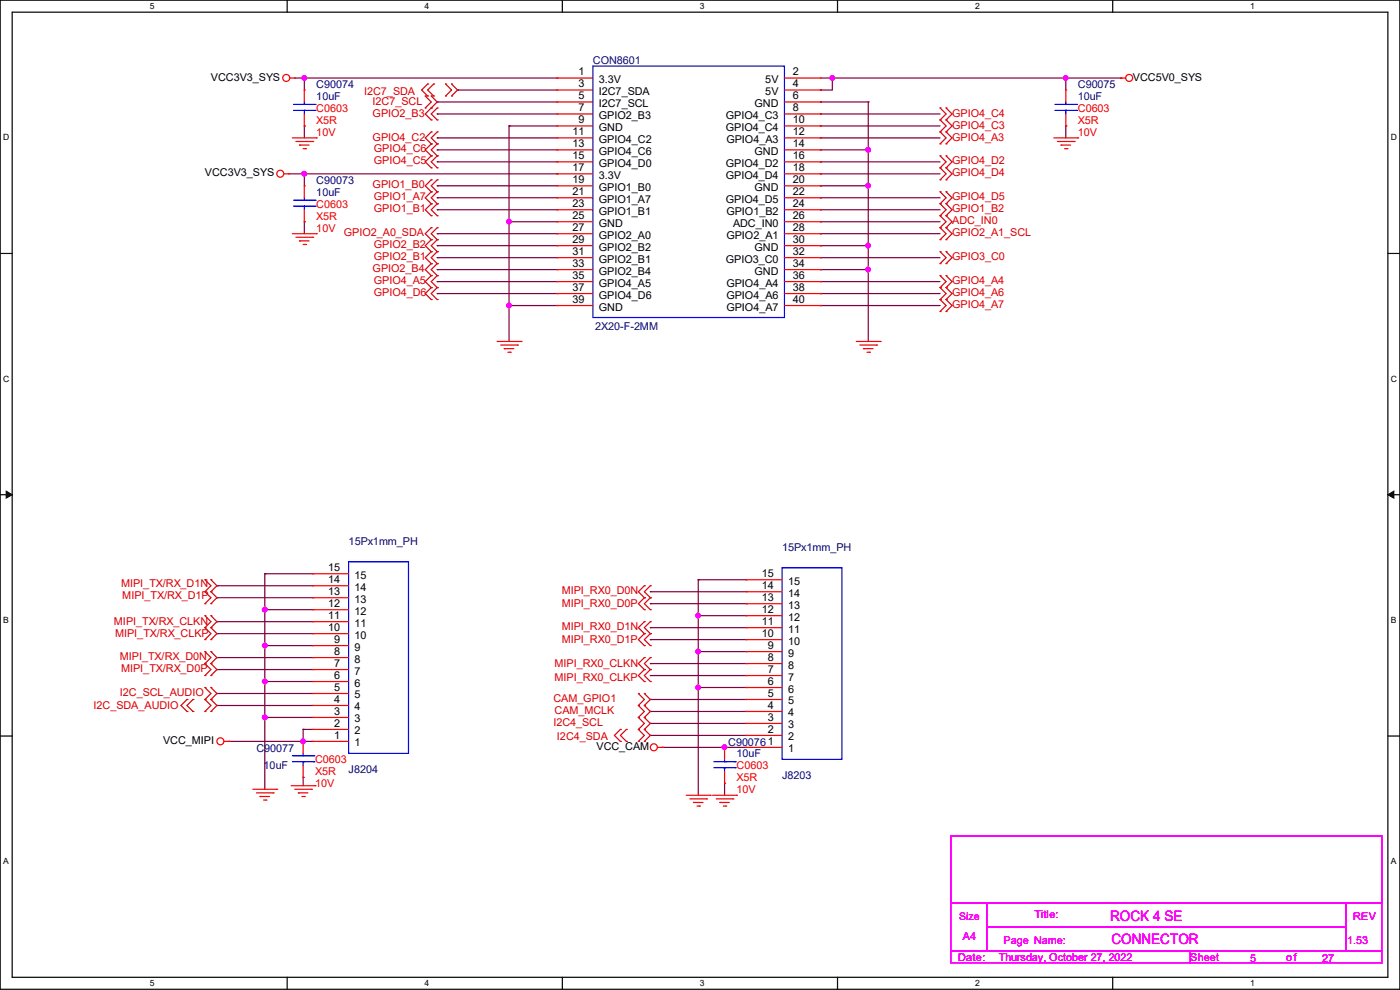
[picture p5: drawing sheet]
<svg xmlns="http://www.w3.org/2000/svg" width="297mm" height="210mm" viewBox="0 0 297 210" stroke-linecap="round" stroke-linejoin="round" font-family="sans-serif">
<path d="M0 0h297v209.8h-297zM2.6 2.6h291.8v204.7h-291.8z" fill="none" stroke="#000" stroke-width=".25"/>
<g fill="#fff">
<path d="M31.7 .3h1v2h-1z"/>
<path d="M31.7 207.6h1v2h-1z"/>
</g>
<path d="M60.9 0v2.6M60.9 207.3v2.5" fill="none" stroke="#000" stroke-width=".25"/>
<g fill="#fff">
<path d="M90.1 .3h1v2h-1z"/>
<path d="M90.1 207.6h1v2h-1z"/>
</g>
<path d="M119.3 0v2.6M119.3 207.3v2.5" fill="none" stroke="#000" stroke-width=".25"/>
<g fill="#fff">
<path d="M148.5 .3h.9v2h-.9z"/>
<path d="M148.5 207.6h.9v2h-.9z"/>
</g>
<path d="M177.7 0v2.6M177.7 207.3v2.5" fill="none" stroke="#000" stroke-width=".25"/>
<g fill="#fff">
<path d="M206.8 .3h1v2h-1z"/>
<path d="M206.8 207.6h1v2h-1z"/>
</g>
<path d="M236.1 0v2.6M236.1 207.3v2.5" fill="none" stroke="#000" stroke-width=".25"/>
<g fill="#fff">
<path d="M265.2 .3h1v2h-1z"/>
<path d="M265.2 207.6h1v2h-1z"/>
<path d="M.7 28.2h1.2v1.9h-1.2z"/>
<path d="M295.1 28.2h1.2v1.9h-1.2z"/>
<path d="M.7 79.3h1.2v2h-1.2z"/>
<path d="M295.1 79.3h1.2v2h-1.2z"/>
</g>
<path d="M0 53.8h2.6M294.4 53.8h2.6" fill="none" stroke="#000" stroke-width=".25"/>
<g fill="#fff">
<path d="M.7 130.5h1.2v2h-1.2z"/>
<path d="M295.1 130.5h1.1v2h-1.1z"/>
</g>
<path d="M0 104.9h2.6M294.4 104.9h2.6" fill="none" stroke="#000" stroke-width=".25"/>
<path d="M1.3 104.2l1.3 .7-1.3 .8zM294.4 104.9l1.3-.7v1.5z" fill="#000" stroke="#000" stroke-width=".21"/>
<g fill="#fff">
<path d="M.7 181.7h1.2v2h-1.2z"/>
<path d="M295.1 181.7h1.1v2h-1.1z"/>
</g>
<path d="M0 156.1h2.6M294.4 156.1h2.6" fill="none" stroke="#000" stroke-width=".25"/>
<g fill="none" stroke="#800040" stroke-width=".25">
<path d="M62.5 16.6h55.7M64.6 16.6h.1M64.6 16.6v2.5M97.1 19.1h.1M97.1 19.1h21.1M118.2 16.6h.1M174 19.1h.1M174 16.6h63.8M176.6 16.6h.1M176.6 16.6v2.5h-2.6M226.1 16.6h.1M226.1 16.6v2.5"/>
<path d="M237.8 16.6h.1M61.3 36.9h56.9M64.6 26.7h.1M64.6 36.9h.1M64.6 26.7v2.6M64.6 36.9v2.5M92.8 21.6h.1M92.8 29.3h.1M92.8 31.8h.1M92.8 24.2h.1M92.8 34.3h.1M92.8 39.4h.1"/>
<path d="M92.8 21.6h25.4M92.8 39.4h25.4M92.8 31.8h25.4M92.8 24.2h25.4M92.8 29.3h25.4M92.8 34.3h25.4M108 26.7h.1M108 26.7h10.2M108 26.7v45.7M118.2 36.9h.1M174 21.6h.1M174 39.4h.1"/>
<path d="M174 31.8h.1M174 24.2h.1M174 26.7h.1M174 29.3h.1M174 34.3h.1M174 36.9h.1M174 21.6h10.2M174 39.4h10.2M174 31.8h10.2M174 24.2h25.4M174 26.7h25.4M174 29.3h25.4"/>
<path d="M174 34.3h25.4M174 36.9h25.4M184.2 21.6h.1M184.2 39.4h.1M184.2 31.8h.1M184.2 21.6v50.8M226.1 26.7h.1M226.1 26.7v2.6M64.6 47h.1M64.6 47v2.6M92.8 49.6h.1M92.8 52.1h.1"/>
<path d="M92.8 54.7h.1M92.8 57.2h.1M92.8 59.7h.1M92.8 42h.1M92.8 44.5h.1M92.8 49.6h25.4M92.8 52.1h25.4M92.8 54.7h25.4M92.8 57.2h25.4M92.8 59.7h25.4M92.8 42h25.4M92.8 44.5h25.4"/>
<path d="M108 47h.1M108 47h10.2M174 57.2h.1M174 52.1h.1M174 42h.1M174 44.5h.1M174 47h.1M174 49.6h.1M174 54.7h.1M174 59.7h.1M174 49.6h25.4M174 52.1h10.2"/>
<path d="M174 54.7h25.4M174 57.2h10.2M174 59.7h25.4M174 42h25.4M174 44.5h25.4M174 47h25.4M184.2 57.2h.1M184.2 52.1h.1M92.8 62.3h.1M92.8 62.3h25.4M108 64.8h.1M108 64.8h10.2"/>
<path d="M174 62.3h.1M174 64.8h.1M174 62.3h25.4M174 64.8h25.4M46 131.9h.1M46 134.4h.1M46 126.8h.1M46 139.5h.1M46 124.2h.1M46 131.9h20.3M46 134.4h20.3M46 126.8h20.3"/>
<path d="M46 139.5h20.3M46 124.2h20.3M56.2 121.7h.1M56.2 136.9h.1M56.2 129.3h.1M56.2 121.7h10.1M56.2 121.7v45.7M56.2 136.9h10.1M56.2 129.3h10.1M138 128.1h.1M138 125.5h.1M138 135.7h.1"/>
<path d="M138 133.1h.1M138 128.1h20.3M138 125.5h20.3M138 135.7h20.3M138 133.1h20.3M148.1 123h.1M148.1 138.2h.1M148.1 130.6h.1M148.1 123h10.2M148.1 123v45.7M148.1 138.2h10.2M148.1 130.6h10.2"/>
<path d="M46 142h.1M46 149.6h.1M46 147.1h.1M46 142h20.3M46 149.6h20.3M46 147.1h20.3M48.6 157.3h.1M48.6 157.3h17.7M56.2 144.6h.1M56.2 152.2h.1M56.2 144.6h10.1M56.2 152.2h10.1"/>
<path d="M64.3 154.7h.1M64.3 157.3h.1M64.3 154.7v2.6M64.3 154.7h2M138 143.3h.1M138 140.8h.1M138 150.9h.1M138 148.4h.1M138 156h.1M138 153.5h.1M138 143.3h20.3M138 140.8h20.3"/>
<path d="M138 150.9h20.3M138 148.4h20.3M138 156h20.3M138 153.5h20.3M140.5 158.5h.1M140.5 158.5h17.8M148.1 145.8h.1M148.1 145.8h10.2M153.7 158.5h.1M64.3 164.9h.1M64.3 164.9v1.8M153.7 166.2h.1"/>
<path d="M153.7 166.2v2.5"/>
</g>
<g fill="#f0f" stroke="#f0f" stroke-width=".25">
<circle cx="184.2" cy="31.8" r=".49"/>
<circle cx="184.2" cy="57.2" r=".49"/>
<circle cx="184.2" cy="52.1" r=".49"/>
<circle cx="184.2" cy="39.4" r=".49"/>
<circle cx="176.6" cy="16.5" r=".49"/>
<circle cx="226.1" cy="16.5" r=".49"/>
<circle cx="148.1" cy="145.8" r=".49"/>
<circle cx="148.1" cy="138.2" r=".49"/>
<circle cx="148.1" cy="130.6" r=".49"/>
<circle cx="153.7" cy="158.5" r=".49"/>
<circle cx="56.2" cy="144.5" r=".49"/>
<circle cx="56.2" cy="136.9" r=".49"/>
<circle cx="56.2" cy="129.3" r=".49"/>
<circle cx="56.2" cy="152.2" r=".49"/>
<circle cx="64.3" cy="157.2" r=".49"/>
<circle cx="64.5" cy="36.9" r=".49"/>
<circle cx="64.5" cy="16.5" r=".49"/>
<circle cx="108" cy="64.8" r=".49"/>
<circle cx="108" cy="47" r=".49"/>
</g>
<g fill="none" stroke="#f00" stroke-width=".25">
<path d="M61.5 16.6h1M62.5 16.6h.1M64.6 19.1h.1M64.6 19.1v2.5M118.2 16.6h.1M118.2 19.1h.1M118.2 16.6h7.6M118.2 19.1h7.6M166.4 16.6h7.6M166.4 19.1h7.6M174 16.6h.1M174 19.1h.1"/>
<path d="M226.1 19.1h.1M226.1 19.1v2.5M237.8 16.6h.1M237.8 16.6h1M60.2 36.9h1.1M61.3 36.9h.1M62 29.3h5.1M62.8 30h3.5M63.5 30.8h.1M63.5 30.8h2.1M64.3 31.5h.5M64.6 39.4h.1"/>
<path d="M64.6 26.7h.1M64.6 24.2v2.5M64.6 39.4v2.6M64.8 31.5h.1M66.3 30h.1M67.1 29.3h.1M118.2 21.6h.1M118.2 24.2h.1M118.2 26.7h.1M118.2 29.3h.1M118.2 31.8h.1M118.2 34.3h.1"/>
<path d="M118.2 36.9h.1M118.2 39.4h.1M118.2 29.3h7.6M118.2 36.9h7.6M118.2 21.6h7.6M118.2 24.2h7.6M118.2 26.7h7.6M118.2 31.8h7.6M118.2 34.3h7.6M118.2 39.4h7.6M166.4 29.3h7.6M166.4 36.9h7.6"/>
<path d="M166.4 21.6h7.6M166.4 24.2h7.6M166.4 26.7h7.6M166.4 31.8h7.6M166.4 34.3h7.6M166.4 39.4h7.6M174 21.6h.1M174 24.2h.1M174 26.7h.1M174 29.3h.1M174 31.8h.1M174 34.3h.1"/>
<path d="M174 36.9h.1M174 39.4h.1M223.6 29.3h5M224.3 30h3.6M225.1 30.8h.1M225.1 30.8h2M225.8 31.5h.6M226.1 26.7h.1M226.1 24.2v2.5M226.4 31.5h.1M227.9 30h.1M228.6 29.3h.1"/>
<path d="M62 49.6h5.1M62.8 50.3h3.5M63.5 51.1h.1M63.5 51.1h2.1M64.3 51.9h.5M64.6 47h.1M64.6 44.5v2.5M64.8 51.9h.1M66.3 50.3h.1M67.1 49.6h.1M118.2 42h.1M118.2 44.5h.1"/>
<path d="M118.2 47h.1M118.2 49.6h.1M118.2 52.1h.1M118.2 54.7h.1M118.2 57.2h.1M118.2 59.7h.1M118.2 49.6h7.6M118.2 42h7.6M118.2 44.5h7.6M118.2 47h7.6M118.2 52.1h7.6M118.2 54.7h7.6"/>
<path d="M118.2 57.2h7.6M118.2 59.7h7.6M166.4 49.6h7.6M166.4 42h7.6M166.4 44.5h7.6M166.4 47h7.6M166.4 52.1h7.6M166.4 54.7h7.6M166.4 57.2h7.6M166.4 59.7h7.6M174 42h.1M174 44.5h.1"/>
<path d="M174 47h.1M174 49.6h.1M174 52.1h.1M174 54.7h.1M174 57.2h.1M174 59.7h.1M105.5 72.4h5M106.2 73.2h3.6M107 74h.1M107 74h2M107.7 74.7h.5M108.2 74.7h.1"/>
<path d="M109.8 73.2h.1M110.5 72.4h.1M118.2 62.3h.1M118.2 64.8h.1M118.2 62.3h7.6M118.2 64.8h7.6M166.4 62.3h7.6M166.4 64.8h7.6M174 62.3h.1M174 64.8h.1M181.7 72.4h5M182.4 73.2h3.6"/>
<path d="M183.2 74h.1M183.2 74h2M183.9 74.7h.5M184.4 74.7h.1M186 73.2h.1M186.7 72.4h.1M66.3 139.5h.1M66.3 136.9h.1M66.3 134.4h.1M66.3 131.9h.1M66.3 129.3h.1M66.3 126.8h.1"/>
<path d="M66.3 124.2h.1M66.3 121.7h.1M66.3 139.5h7.7M66.3 136.9h7.7M66.3 134.4h7.7M66.3 131.9h7.7M66.3 129.3h7.7M66.3 126.8h7.7M66.3 124.2h7.7M66.3 121.7h7.7M158.3 138.2h.1M158.3 135.7h.1"/>
<path d="M158.3 133.1h.1M158.3 130.6h.1M158.3 128.1h.1M158.3 125.5h.1M158.3 123h.1M158.3 138.2h7.6M158.3 135.7h7.6M158.3 133.1h7.6M158.3 130.6h7.6M158.3 128.1h7.6M158.3 125.5h7.6M158.3 123h7.6"/>
<path d="M47.5 157.3h1.1M48.6 157.3h.1M64.3 157.3h.1M64.3 157.3v2.5M66.3 157.3h.1M66.3 154.7h.1M66.3 152.2h.1M66.3 149.6h.1M66.3 147.1h.1M66.3 144.6h.1M66.3 142h.1M66.3 157.3h7.7"/>
<path d="M66.3 154.7h7.7M66.3 152.2h7.7M66.3 149.6h7.7M66.3 147.1h7.7M66.3 144.6h7.7M66.3 142h7.7M139.5 158.5h1M140.5 158.5h.1M153.7 158.5h.1M153.7 158.5v2.6M158.3 158.5h.1M158.3 156h.1"/>
<path d="M158.3 153.5h.1M158.3 150.9h.1M158.3 148.4h.1M158.3 145.8h.1M158.3 143.3h.1M158.3 140.8h.1M158.3 158.5h7.6M158.3 156h7.6M158.3 153.5h7.6M158.3 150.9h7.6M158.3 148.4h7.6M158.3 145.8h7.6"/>
<path d="M158.3 143.3h7.6M158.3 140.8h7.6M53.6 167.4h5.1M54.4 168.2h3.6M55.2 169h.1M55.2 169h2M55.9 169.7h.5M56.4 169.7h.1M58 168.2h.1M58.7 167.4h.1M61.8 166.7h5M62.5 167.4h3.6"/>
<path d="M63.3 168.2h.1M63.3 168.2h2M64.1 169h.5M64.3 164.9h.1M64.3 162.3v2.6M64.6 169h.1M66.1 167.4h.1M66.8 166.7h.1M145.6 168.7h5.1M146.3 169.5h3.6M147.1 170.2h.1M147.1 170.2h2"/>
<path d="M147.9 171h.5M148.4 171h.1M149.9 169.5h.1M150.7 168.7h.1M151.2 168.7h5.1M151.9 169.5h3.6M152.7 170.2h.1M152.7 170.2h2M153.5 171h.5M153.7 166.2h.1M153.7 163.6v2.6M154 171h.1"/>
<path d="M155.5 169.5h.1M156.3 168.7h.1"/>
<circle cx="60.7" cy="16.5" r=".74"/>
<circle cx="239.5" cy="16.5" r=".74"/>
<circle cx="59.5" cy="36.9" r=".74"/>
<circle cx="46.8" cy="157.2" r=".74"/>
<circle cx="138.7" cy="158.5" r=".74"/>
</g>
<g fill="none" stroke="#d50000" stroke-width=".25">
<path d="M90.7 17.8h.1M90.7 17.8l-1.2 1.3 1.2 1.3M92 17.8h.1M92 17.8l-1.3 1.3 1.3 1.3M94.5 17.8h.1M94.5 17.8l1.3 1.3-1.3 1.3M95.8 17.8h.1M95.8 17.8l1.3 1.3-1.3 1.3M90.2 22.9h.1M90.2 20.4h.1M90.2 20.4l1.3 1.2-1.3 1.3M90.7 20.4h.1"/>
<path d="M91.5 20.4h.1M91.5 22.9h.1M91.5 30.5h.1M91.5 28h.1M91.5 33.1h.1M91.5 25.4h.1M91.5 35.6h.1M91.5 38.1h.1M91.5 20.4l1.3 1.2-2.6 2.6 1.3 1.2M91.5 28l-1.3 1.3 1.3 1.2M91.5 30.5l-1.3 1.3 1.3 1.3M91.5 33.1l-1.3 1.2 1.3 1.3"/>
<path d="M91.5 38.1l-1.3 1.3 1.3 1.3M92 20.4h.1M92.8 30.5h.1M92.8 28h.1M92.8 33.1h.1M92.8 25.4h.1M92.8 22.9h.1M92.8 35.6h.1M92.8 38.1h.1M92.8 28l-1.3 1.3 1.3 1.2M92.8 30.5l-1.3 1.3 1.3 1.3M92.8 22.9l-1.3 1.3 1.3 1.2"/>
<path d="M92.8 33.1l-1.3 1.2 1.3 1.3M92.8 38.1l-1.3 1.3 1.3 1.3M94.5 20.4h.1M95.8 20.4h.1M199.4 25.4h.1M199.4 22.9h.1M199.4 28h.1M199.4 30.5h.1M199.4 35.6h.1M199.4 33.1h.1M199.4 38.1h.1M199.4 22.9l1.3 1.3-1.3 1.2"/>
<path d="M199.4 25.4l1.3 1.3-1.3 1.3M199.4 28l1.3 1.3-1.3 1.2M199.4 33.1l1.3 1.2-1.3 1.3M199.4 35.6l1.3 1.3-1.3 1.2M200.7 25.4h.1M200.7 22.9h.1M200.7 28h.1M200.7 30.5h.1M200.7 35.6h.1M200.7 33.1h.1M200.7 38.1h.1M200.7 22.9l1.3 1.3-1.3 1.2"/>
<path d="M200.7 25.4l1.3 1.3-1.3 1.3M200.7 28l1.3 1.3-1.3 1.2M200.7 33.1l1.3 1.2-1.3 1.3M200.7 35.6l1.3 1.3-1.3 1.2M91.5 50.8h.1M91.5 48.3h.1M91.5 53.4h.1M91.5 55.9h.1M91.5 58.5h.1M91.5 40.7h.1M91.5 43.2h.1M91.5 45.8h.1"/>
<path d="M91.5 48.3l-1.3 1.3 1.3 1.2M91.5 50.8l-1.3 1.3 1.3 1.3M91.5 53.4l-1.3 1.3 1.3 1.2M91.5 55.9l-1.3 1.3 1.3 1.3M91.5 58.5l-1.3 1.2 1.3 1.3M91.5 40.7l-1.3 1.3 1.3 1.2M91.5 43.2l-1.3 1.3 1.3 1.3M92.8 50.8h.1M92.8 48.3h.1M92.8 53.4h.1M92.8 55.9h.1M92.8 58.5h.1"/>
<path d="M92.8 40.7h.1M92.8 43.2h.1M92.8 45.8h.1M92.8 48.3l-1.3 1.3 1.3 1.2M92.8 50.8l-1.3 1.3 1.3 1.3M92.8 53.4l-1.3 1.3 1.3 1.2M92.8 55.9l-1.3 1.3 1.3 1.3M92.8 58.5l-1.3 1.2 1.3 1.3M92.8 40.7l-1.3 1.3 1.3 1.2M92.8 43.2l-1.3 1.3 1.3 1.3M199.4 43.2h.1M199.4 40.7h.1"/>
<path d="M199.4 45.8h.1M199.4 48.3h.1M199.4 50.8h.1M199.4 55.9h.1M199.4 53.4h.1M199.4 58.5h.1M199.4 40.7l1.3 1.3-1.3 1.2M199.4 43.2l1.3 1.3-1.3 1.3M199.4 45.8l1.3 1.2-1.3 1.3M199.4 48.3l1.3 1.3-1.3 1.2M199.4 53.4l1.3 1.3-1.3 1.2M199.4 58.5l1.3 1.2-1.3 1.3"/>
<path d="M200.7 43.2h.1M200.7 40.7h.1M200.7 45.8h.1M200.7 48.3h.1M200.7 50.8h.1M200.7 55.9h.1M200.7 53.4h.1M200.7 58.5h.1M200.7 40.7l1.3 1.3-1.3 1.2M200.7 43.2l1.3 1.3-1.3 1.3M200.7 45.8l1.3 1.2-1.3 1.3M200.7 48.3l1.3 1.3-1.3 1.2"/>
<path d="M200.7 53.4l1.3 1.3-1.3 1.2M200.7 58.5l1.3 1.2-1.3 1.3M91.5 61h.1M91.5 63.5h.1M91.5 61l-1.3 1.3 1.3 1.2M92.8 61h.1M92.8 63.5h.1M92.8 61l-1.3 1.3 1.3 1.2M199.4 61h.1M199.4 63.5h.1M199.4 66.1h.1M199.4 61l1.3 1.3-1.3 1.2"/>
<path d="M199.4 63.5l1.3 1.3-1.3 1.3M200.7 61h.1M200.7 63.5h.1M200.7 66.1h.1M200.7 61l1.3 1.3-1.3 1.2M200.7 63.5l1.3 1.3-1.3 1.3M43.5 128.1h.1M43.5 125.5h.1M43.5 123h.1M43.5 135.7h.1M43.5 133.1h.1M43.5 130.6h.1"/>
<path d="M43.5 138.2h.1M43.5 125.5l1.2 1.3-1.2 1.3M43.5 123l1.2 1.2-1.2 1.3M43.5 133.1l1.2 1.3-1.2 1.3M43.5 130.6l1.2 1.3-1.2 1.2M43.5 138.2l1.2 1.3-1.2 1.3M44.7 125.5h.1M44.7 128.1h.1M44.7 123h.1M44.7 133.1h.1M44.7 135.7h.1M44.7 130.6h.1"/>
<path d="M44.7 138.2h.1M44.7 125.5l1.3 1.3-1.3 1.3M44.7 123l1.3 1.2-1.3 1.3M44.7 133.1l1.3 1.3-1.3 1.3M44.7 130.6l1.3 1.3-1.3 1.2M44.7 138.2l1.3 1.3-1.3 1.3M136.7 126.8h.1M136.7 124.2h.1M136.7 129.3h.1M136.7 134.4h.1M136.7 131.9h.1M136.7 136.9h.1"/>
<path d="M136.7 139.5h.1M136.7 124.2l-1.3 1.3 1.3 1.3M136.7 126.8l-1.3 1.3 1.3 1.2M136.7 131.9l-1.3 1.2 1.3 1.3M136.7 134.4l-1.3 1.3 1.3 1.2M136.7 139.5l-1.3 1.3 1.3 1.2M138 126.8h.1M138 124.2h.1M138 129.3h.1M138 134.4h.1M138 131.9h.1M138 136.9h.1"/>
<path d="M138 139.5h.1M138 124.2l-1.3 1.3 1.3 1.3M138 126.8l-1.3 1.3 1.3 1.2M138 131.9l-1.3 1.2 1.3 1.3M138 134.4l-1.3 1.3 1.3 1.2M138 139.5l-1.3 1.3 1.3 1.2M39.7 148.4h.1M39.7 150.9h.1M39.7 148.4l-1.3 1.2 1.3 1.3M40.9 148.4h.1M40.9 150.9h.1M40.9 148.4l-1.2 1.2 1.2 1.3"/>
<path d="M43.5 143.3h.1M43.5 140.8h.1M43.5 148.4h.1M43.5 150.9h.1M43.5 145.8h.1M43.5 140.8l1.2 1.2-1.2 1.3M43.5 148.4l1.2 1.2-1.2 1.3M43.5 145.8l1.2 1.3-1.2 1.3M44.7 140.8h.1M44.7 143.3h.1M44.7 150.9h.1M44.7 148.4h.1"/>
<path d="M44.7 145.8h.1M44.7 140.8l1.3 1.2-1.3 1.3M44.7 148.4l1.3 1.2-1.3 1.3M44.7 145.8l1.3 1.3-1.3 1.3M131.6 154.7h.1M131.6 157.3h.1M131.6 154.7l-1.3 1.3 1.3 1.3M132.9 154.7h.1M132.9 157.3h.1M132.9 154.7l-1.3 1.3 1.3 1.3M135.4 154.7h.1M135.4 157.3h.1"/>
<path d="M135.4 152.2h.1M135.4 149.6h.1M135.4 147.1h.1M135.4 154.7l1.3 1.3-1.3 1.3M135.4 149.6l1.3 1.3-1.3 1.3M135.4 147.1l1.3 1.3-1.3 1.2M135.4 152.2l1.3 1.3-1.3 1.2M136.7 142h.1M136.7 144.6h.1M136.7 157.3h.1M136.7 154.7h.1M136.7 149.6h.1"/>
<path d="M136.7 152.2h.1M136.7 147.1h.1M136.7 142l-1.3 1.3 1.3 1.3M136.7 154.7l1.3 1.3-1.3 1.3M136.7 147.1l1.3 1.3-1.3 1.2M136.7 149.6l1.3 1.3-1.3 1.3M136.7 152.2l1.3 1.3-1.3 1.2M138 142h.1M138 144.6h.1M138 142l-1.3 1.3 1.3 1.3"/>
</g>
<path d="M201.7 177.3h91.5v14.3h-91.5zM201.7 191.6h7.6v10.1h-7.6zM209.3 191.6h76.2v5h-76.2zM209.3 196.6h76.2v5.1h-76.2zM285.5 191.6h7.7v10.1h-7.7zM201.7 201.7h50.8v2.6h-50.8zM252.5 201.7h40.7v2.6h-40.7z" fill="none" stroke="#f0f" stroke-width=".25"/>
<g fill="none" stroke="#00f" stroke-width=".25">
<path d="M125.8 14h40.6v53.4h-40.6zM62.3 23.4h4.5M62.3 22.1h4.5M64.6 22.1h.1M64.6 23.4h.1M64.6 21.6v.5M64.6 23.4v.8M66.8 23.4h.1M66.8 22.1h.1M223.8 23.4h4.6M223.8 22.1h4.6M226.1 22.1h.1"/>
<path d="M226.1 23.4h.1M226.1 21.6v.5M226.1 23.4v.8M228.4 23.4h.1M228.4 22.1h.1M62.3 43.7h4.5M62.3 42.5h4.5M64.6 42.5h.1M64.6 43.7h.1M64.6 42v.5M64.6 43.7v.8M66.8 43.7h.1"/>
<path d="M66.8 42.5h.1M74 119.2h12.7v40.6h-12.7zM165.9 120.4h12.7v40.7h-12.7zM64.3 159.8v.5M62 161.6h4.6M62 160.3h4.6M64.3 160.3h.1M64.3 161.6h.1M64.3 161.6v.7M66.6 161.6h.1M66.6 160.3h.1M151.4 162.9h4.6"/>
<path d="M151.4 161.6h4.6M153.7 161.6h.1M153.7 162.9h.1M153.7 161.1v.5M153.7 162.9v.7M156 162.9h.1M156 161.6h.1"/>
</g>
<g font-size="3" fill="#f0f">
<text x="235.5" y="195.3">ROCK 4 SE</text>
<text x="235.8" y="200.2">CONNECTOR</text>
</g>
<g font-size="2.3">
<text x="44.7" y="17.1">VCC3V3_SYS</text>
<text x="122.7" y="16">1</text>
<text x="127" y="17.6">3.3V</text>
<text x="162.4" y="17.6">5V</text>
<text x="168.2" y="16">2</text>
<text x="240.3" y="17.1">VCC5V0_SYS</text>
<text x="122.7" y="18.5">3</text>
<text x="122.7" y="21.1">5</text>
<text x="122.7" y="23.6">7</text>
<text x="127" y="20.2">I2C7_SDA</text>
<text x="127" y="22.7">I2C7_SCL</text>
<text x="160.1" y="22.7">GND</text>
<text x="162.4" y="20.2">5V</text>
<text x="168.2" y="18.5">4</text>
<text x="168.2" y="21.1">6</text>
<text x="168.2" y="23.6">8</text>
<text x="121.5" y="28.7">11</text>
<text x="122.7" y="26.2">9</text>
<text x="127" y="25.2">GPIO2_B3</text>
<text x="127" y="27.8">GND</text>
<text x="154" y="25.2">GPIO4_C3</text>
<text x="154" y="27.8">GPIO4_C4</text>
<text x="168.2" y="26.2">10</text>
<text x="168.2" y="28.7">12</text>
<text x="121.5" y="31.2">13</text>
<text x="121.5" y="33.8">15</text>
<text x="127" y="30.3">GPIO4_C2</text>
<text x="127" y="32.9">GPIO4_C6</text>
<text x="127" y="35.4">GPIO4_D0</text>
<text x="154" y="35.4">GPIO4_D2</text>
<text x="154.1" y="30.3">GPIO4_A3</text>
<text x="160.1" y="32.9">GND</text>
<text x="168.2" y="31.2">14</text>
<text x="168.2" y="33.8">16</text>
<text x="43.5" y="37.4">VCC3V3_SYS</text>
<text x="121.5" y="36.3">17</text>
<text x="121.5" y="38.9">19</text>
<text x="121.5" y="41.4">21</text>
<text x="127" y="37.9">3.3V</text>
<text x="127" y="40.5">GPIO1_B0</text>
<text x="154" y="37.9">GPIO4_D4</text>
<text x="160.1" y="40.5">GND</text>
<text x="168.2" y="36.3">18</text>
<text x="168.2" y="38.9">20</text>
<text x="168.2" y="41.4">22</text>
<text x="121.5" y="43.9">23</text>
<text x="121.5" y="46.5">25</text>
<text x="127" y="43">GPIO1_A7</text>
<text x="127" y="45.5">GPIO1_B1</text>
<text x="154" y="43">GPIO4_D5</text>
<text x="154.1" y="45.5">GPIO1_B2</text>
<text x="168.2" y="43.9">24</text>
<text x="168.2" y="46.5">26</text>
<text x="121.5" y="49">27</text>
<text x="121.5" y="51.6">29</text>
<text x="127" y="48.1">GND</text>
<text x="127" y="50.6">GPIO2_A0</text>
<text x="127" y="53.2">GPIO2_B2</text>
<text x="154.1" y="50.6">GPIO2_A1</text>
<text x="155.5" y="48.1">ADC_IN0</text>
<text x="160.1" y="53.2">GND</text>
<text x="168.2" y="49">28</text>
<text x="168.2" y="51.6">30</text>
<text x="121.5" y="54.1">31</text>
<text x="121.5" y="56.6">33</text>
<text x="121.5" y="59.2">35</text>
<text x="127" y="55.7">GPIO2_B1</text>
<text x="127" y="58.3">GPIO2_B4</text>
<text x="154" y="55.7">GPIO3_C0</text>
<text x="160.1" y="58.3">GND</text>
<text x="168.2" y="54.1">32</text>
<text x="168.2" y="56.6">34</text>
<text x="168.2" y="59.2">36</text>
<text x="121.5" y="61.7">37</text>
<text x="121.5" y="64.3">39</text>
<text x="127" y="60.8">GPIO4_A5</text>
<text x="127" y="63.3">GPIO4_D6</text>
<text x="127" y="65.9">GND</text>
<text x="154.1" y="60.8">GPIO4_A4</text>
<text x="154.1" y="63.3">GPIO4_A6</text>
<text x="154.1" y="65.9">GPIO4_A7</text>
<text x="168.2" y="61.7">38</text>
<text x="168.2" y="64.3">40</text>
<text x="69.6" y="123.7">14</text>
<text x="69.6" y="121.2">15</text>
<text x="75.2" y="125.3">14</text>
<text x="75.2" y="122.8">15</text>
<text x="161.6" y="125">14</text>
<text x="161.6" y="122.4">15</text>
<text x="167.2" y="124">15</text>
<text x="69.6" y="131.3">11</text>
<text x="69.6" y="128.8">12</text>
<text x="69.6" y="126.2">13</text>
<text x="75.2" y="130.4">12</text>
<text x="75.2" y="127.8">13</text>
<text x="161.6" y="130">12</text>
<text x="161.6" y="127.5">13</text>
<text x="167.2" y="131.7">12</text>
<text x="167.2" y="129.1">13</text>
<text x="167.2" y="126.6">14</text>
<text x="69.6" y="133.9">10</text>
<text x="70.9" y="136.4">9</text>
<text x="75.2" y="135.5">10</text>
<text x="75.2" y="132.9">11</text>
<text x="161.6" y="135.1">10</text>
<text x="161.6" y="132.6">11</text>
<text x="162.9" y="137.7">9</text>
<text x="167.2" y="136.7">10</text>
<text x="167.2" y="134.2">11</text>
<text x="70.9" y="141.5">7</text>
<text x="70.9" y="138.9">8</text>
<text x="75.2" y="143.1">7</text>
<text x="75.2" y="140.5">8</text>
<text x="75.2" y="138">9</text>
<text x="162.9" y="142.7">7</text>
<text x="162.9" y="140.2">8</text>
<text x="167.2" y="141.8">8</text>
<text x="167.2" y="139.3">9</text>
<text x="70.9" y="149.1">4</text>
<text x="70.9" y="146.6">5</text>
<text x="70.9" y="144">6</text>
<text x="75.2" y="148.2">5</text>
<text x="75.2" y="145.6">6</text>
<text x="162.9" y="147.8">5</text>
<text x="162.9" y="145.3">6</text>
<text x="167.2" y="149.4">5</text>
<text x="167.2" y="146.9">6</text>
<text x="167.2" y="144.4">7</text>
<text x="70.9" y="154.2">2</text>
<text x="70.9" y="151.6">3</text>
<text x="75.2" y="155.8">2</text>
<text x="75.2" y="153.2">3</text>
<text x="75.2" y="150.7">4</text>
<text x="162.9" y="155.4">2</text>
<text x="162.9" y="152.9">3</text>
<text x="162.9" y="150.4">4</text>
<text x="167.2" y="154.5">3</text>
<text x="167.2" y="152">4</text>
<text x="34.6" y="157.8">VCC_MIPI</text>
<text x="70.9" y="156.7">1</text>
<text x="75.2" y="158.3">1</text>
<text x="126.5" y="159.1">VCC_CAM</text>
<text x="167.2" y="159.6">1</text>
<text x="167.2" y="157.1">2</text>
</g>
<g font-size="2.3" fill="#000080">
<text x="125.8" y="13.5">CON8601</text>
<text x="67.1" y="18.6">C90074</text>
<text x="67.1" y="21.2">10uF</text>
<text x="228.7" y="18.6">C90075</text>
<text x="228.7" y="21.2">10uF</text>
<text x="67.1" y="38.9">C90073</text>
<text x="67.1" y="41.5">10uF</text>
<text x="126.3" y="69.9">2X20-F-2MM</text>
<text x="74" y="115.7">15Px1mm_PH</text>
<text x="165.9" y="116.9">15Px1mm_PH</text>
<text x="54.4" y="159.6">C90077</text>
<text x="154.5" y="158.3">C900761</text>
<text x="156.3" y="160.6">10uF</text>
<text x="55.9" y="163.2">10uF</text>
<text x="74" y="163.9">J8204</text>
<text x="165.9" y="165.2">J8203</text>
</g>
<g font-size="2.3" fill="#f00">
<text x="67.1" y="23.7">C0603</text>
<text x="228.7" y="23.7">C0603</text>
<text x="67.1" y="26.2">X5R</text>
<text x="67.1" y="28.8">10V</text>
<text x="228.7" y="26.2">X5R</text>
<text x="228.7" y="28.8">10V</text>
<text x="67.1" y="44">C0603</text>
<text x="67.1" y="46.6">X5R</text>
<text x="67.1" y="49.1">10V</text>
<text x="66.8" y="161.9">C0603</text>
<text x="66.8" y="164.4">X5R</text>
<text x="66.8" y="167">10V</text>
<text x="156.3" y="163.2">C0603</text>
<text x="156.3" y="165.7">X5R</text>
<text x="156.3" y="168.2">10V</text>
</g>
<g font-size="2.3" fill="#d50000">
<text x="77.3" y="20.2">I2C7_SDA</text>
<text x="79" y="22.2">I2C7_SCL</text>
<text x="79" y="29.8">GPIO4_C2</text>
<text x="79" y="24.7">GPIO2_B3</text>
<text x="202" y="24.7">GPIO4_C4</text>
<text x="202" y="27.3">GPIO4_C3</text>
<text x="202" y="29.8">GPIO4_A3</text>
<text x="79.3" y="32.3">GPIO4_C6</text>
<text x="79.3" y="34.9">GPIO4_C5</text>
<text x="202" y="34.9">GPIO4_D2</text>
<text x="79" y="40">GPIO1_B0</text>
<text x="202" y="37.4">GPIO4_D4</text>
<text x="79.3" y="42.5">GPIO1_A7</text>
<text x="79.3" y="45">GPIO1_B1</text>
<text x="202" y="42.5">GPIO4_D5</text>
<text x="202" y="45">GPIO1_B2</text>
<text x="202" y="47.6">ADC_IN0</text>
<text x="72.9" y="50.1">GPIO2_A0_SDA</text>
<text x="79.3" y="52.7">GPIO2_B2</text>
<text x="202" y="50.1">GPIO2_A1_SCL</text>
<text x="79" y="57.7">GPIO2_B4</text>
<text x="79.3" y="55.2">GPIO2_B1</text>
<text x="202" y="55.2">GPIO3_C0</text>
<text x="79.3" y="60.3">GPIO4_A5</text>
<text x="79.3" y="62.8">GPIO4_D6</text>
<text x="202" y="60.3">GPIO4_A4</text>
<text x="202" y="62.8">GPIO4_A6</text>
<text x="202" y="65.4">GPIO4_A7</text>
<text x="25.7" y="124.5">MIPI_TX/RX_D1N</text>
<text x="26" y="127.1">MIPI_TX/RX_D1P</text>
<text x="119.2" y="126.1">MIPI_RX0_D0N</text>
<text x="119.2" y="128.9">MIPI_RX0_D0P</text>
<text x="24.2" y="132.7">MIPI_TX/RX_CLKN</text>
<text x="24.4" y="135.2">MIPI_TX/RX_CLKP</text>
<text x="119.2" y="133.7">MIPI_RX0_D1N</text>
<text x="119.2" y="136.5">MIPI_RX0_D1P</text>
<text x="25.4" y="140">MIPI_TX/RX_D0N</text>
<text x="25.7" y="142.6">MIPI_TX/RX_D0P</text>
<text x="117.7" y="141.6">MIPI_RX0_CLKN</text>
<text x="25.4" y="147.7">I2C_SCL_AUDIO</text>
<text x="117.4" y="148.9">CAM_GPIO1</text>
<text x="117.7" y="144.4">MIPI_RX0_CLKP</text>
<text x="19.9" y="150.5">I2C_SDA_AUDIO</text>
<text x="117.4" y="154">I2C4_SCL</text>
<text x="117.7" y="151.5">CAM_MCLK</text>
<text x="118.2" y="157.1">I2C4_SDA</text>
</g>
<g font-size="2.3" fill="#f0f">
<text x="219.5" y="194.6">Title:</text>
<text x="287.1" y="195.2">REV</text>
<text x="203.2" y="203.8">Date:</text>
<text x="204.3" y="199.5">A4</text>
<text x="211.9" y="203.8">Thursday, October 27, 2022</text>
<text x="212.9" y="200.2">Page Name:</text>
<text x="252.5" y="203.8">Sheet</text>
<text x="272.8" y="203.8">of</text>
<text x="285.8" y="200.2">1.53</text>
<text x="265.2" y="204">5</text>
<text x="280.5" y="204">27</text>
</g>
<text font-size="2.2" fill="#f0f" x="203.5" y="195.1">Size</text>
<g font-size="1.8">
<text x="31.8" y="1.9">5</text>
<text x="90.1" y="1.9">4</text>
<text x="148.5" y="1.9">3</text>
<text x="206.8" y="1.9">2</text>
<text x="265.2" y="1.9">1</text>
<text x=".7" y="29.8">D</text>
<text x="295.1" y="29.8">D</text>
<text x=".7" y="80.9">C</text>
<text x="295.1" y="80.9">C</text>
<text x=".7" y="132.1">B</text>
<text x="295.1" y="132.1">B</text>
<text x=".7" y="183.3">A</text>
<text x="295.1" y="183.3">A</text>
<text x="31.8" y="209.2">5</text>
<text x="90.1" y="209.2">4</text>
<text x="148.5" y="209.2">3</text>
<text x="206.8" y="209.2">2</text>
<text x="265.2" y="209.2">1</text>
</g>
</svg>
